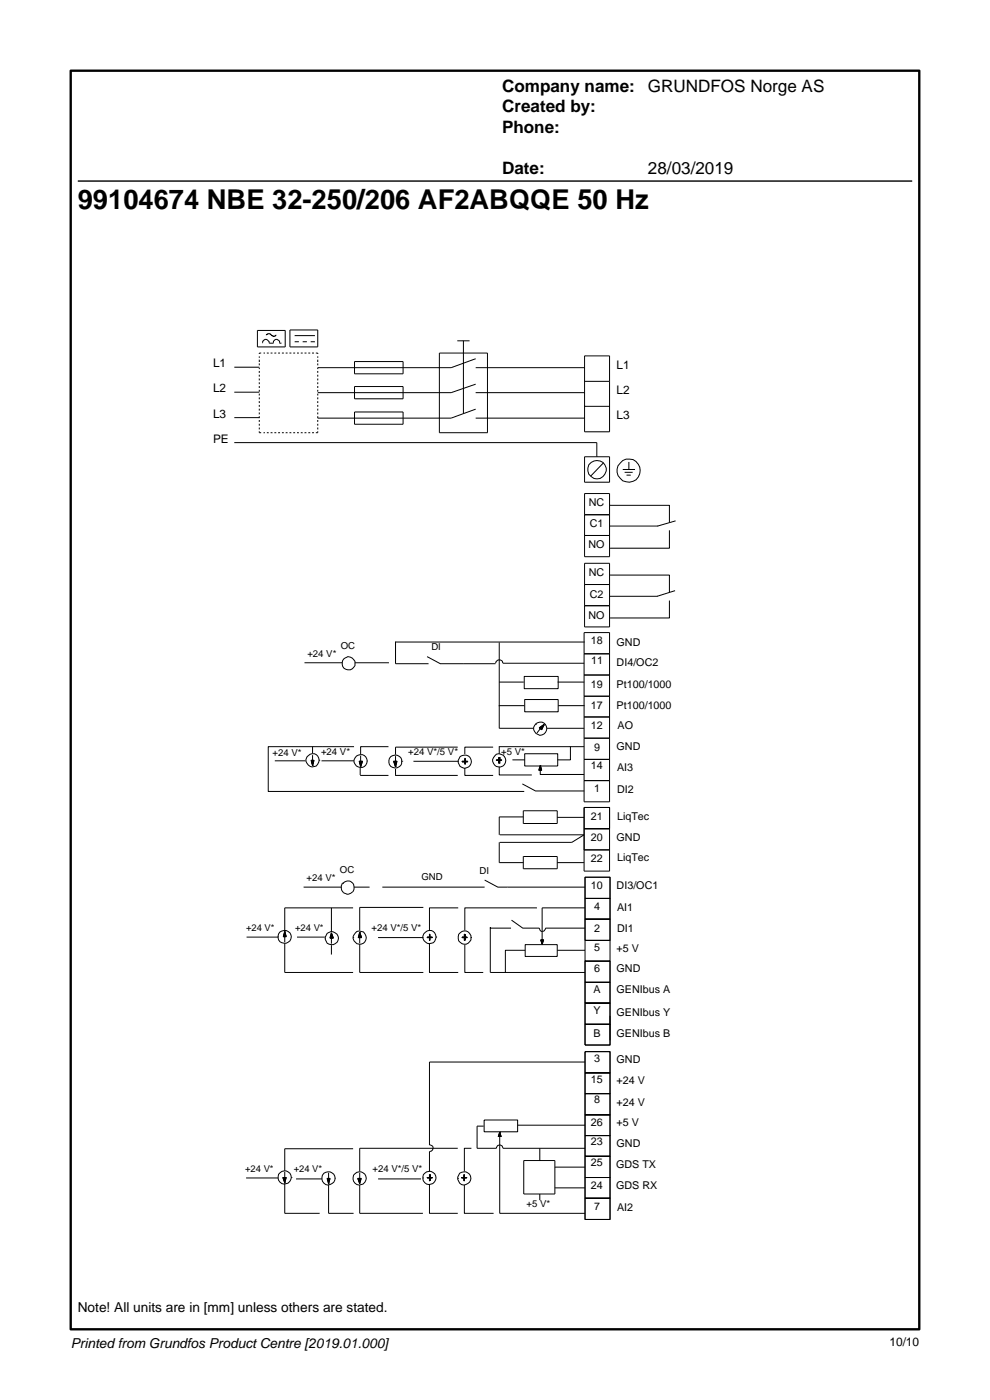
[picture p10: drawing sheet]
<svg xmlns="http://www.w3.org/2000/svg" width="210mm" height="297mm" viewBox="0 0 210 297" stroke-linecap="round" stroke-linejoin="round" font-family="sans-serif">
<path d="M15 15h180v267h-180z" fill="none" stroke="#000" stroke-width=".5"/>
<path d="M16.5 38.4h177" fill="none" stroke="#000" stroke-width=".3"/>
<g fill="none" stroke="#000" stroke-width=".21">
<path d="M49.7 77.9h5.3M54.6 70.1h5.9v3.5h-5.9zM55 75.6v.3M55 76.3v.5M55 77.1v.4M55 78v.3M55 78.7v.4M55 79.5v.4M55.4 74.9h-.4v.2M55.7 72.8a.71 .71 0 0 1 .7-.8 .71 .71 0 0 1 .7 .8h.9a.66 .66 0 0 1 .7-.8 .66 .66 0 0 1 .6 .8h.4M55.9 74.9h.3M56.5 71.1a.69 .69 0 0 1 1.2 .1l.4 .2 .5-.3"/>
<path d="M56.6 74.9h.4M57.4 74.9h.4M58.2 74.9h.4M59 74.9h.4M59.8 74.9h.4M60.6 74.9h.4M61.4 74.9h.4M61.5 70h5.9v3.6h-5.9zM62.2 74.9h.4M62.5 72.5h.9M62.5 71.2h4.3M63 74.9h.4"/>
<path d="M63.8 74.9h.4M64.2 72.5h.9M64.6 74.9h.4M65.4 74.9h.4M65.9 72.5h.9M66.2 74.9h.4M67 74.9h.4v.2M67.4 75.6v.3M67.4 76.3v.5M67.4 77.1v.4M67.4 78.7v.4M67.4 79.5v.4"/>
<path d="M75.2 76.7h10.3v2.6h-10.3zM93.2 74.9h10.2v16.9h-10.2zM97 72.3h2.6M98.3 72.3v15.4M100.9 76.1l-5.2 1.9h-28.3v.3M100.9 78h23.1M124 75.5h5.3v16.1h-5.3zM49.7 83.2h5.3M49.7 88.6h5.3M49.7 93.9h76.9v3M55 91.5v.3h.4M55 80.3v.4"/>
<path d="M55 81.1v.4M55 81.9v.4M55 82.7v.4M55 83.5v.4M55 84.3v.4M55 85.1v.4M55 85.9v.4M55 86.7v.4M55 87.5v.4M55 88.3v.4M55 89.1v.4M55 89.9v.4"/>
<path d="M55 90.7v.4M55.9 91.8h.3M56.6 91.8h.4M57.4 91.8h.4M58.2 91.8h.4M59 91.8h.4M59.8 91.8h.4M60.6 91.8h.4M61.4 91.8h.4M62.2 91.8h.4M63 91.8h.4M63.8 91.8h.4"/>
<path d="M64.6 91.8h.4M65.4 91.8h.4M66.2 91.8h.4M67.4 91.5v.3h-.4M67.4 80.3v.4M67.4 81.1v.4M67.4 81.9v.4M67.4 82.7v.4M67.4 83.5v.4M67.4 84.3v.4M67.4 85.1v.4M67.4 85.9v.4"/>
<path d="M67.4 86.7v.4M67.4 87.5v.4M67.4 89.1v.4M67.4 89.9v.4M67.4 90.7v.4M75.2 82h10.3v2.6h-10.3zM75.2 87.4h10.3v2.6h-10.3zM100.9 81.5l-5.2 1.8h-28.3M100.9 86.8l-5.2 1.9h-28.3v-.4M100.9 83.3h23.1M100.9 88.7h23.1M124 96.9h5.3v5.4h-5.3z"/>
<path d="M124 80.9h5.3M124 86.2h5.3M128 98.2l-2.7 2.8M132.1 99.6h2.6M133.4 98v1.6M124 104.7h5.3v13.4h-5.3zM124 119.5h5.3v13.5h-5.3zM124 109.2h5.3M124 113.6h5.3M129.3 107.2h12.7v3.6M129.3 111.6h10.3M132.5 100.2h1.7"/>
<path d="M132.9 100.8h.9M142 112.5v3.8h-12.7M143.3 110.5l-3.8 1.1M83.9 136.2h40.1M83.9 136.1v4.7h7M90.6 139.3l2.8 1.5h11.7M105.9 136.3v18.2h7.3M123.9 134.2h5.4v35.9h-5.4zM123.9 138.7h5.4M124 124h5.3M124 128.5h5.3M129.3 122h12.7v3.6"/>
<path d="M129.3 126.5h10.2M142 127.4v3.7h-12.7M143.2 125.3l-3.8 1.2M64.6 140.6h8M66.3 158.4v1.4M75.1 158.4h-18.2v9.5h54.3M75.3 140.6h7.2M82.4 158.4h-5.9v1.6M97.1 158.5h-13.2v1.6M104.6 158.5h-6v1.5M105.1 140.7a.81 .81 0 0 1 .8-.7 .81 .81 0 0 1 .8 .7h17.2M105.8 149.7h5.4"/>
<path d="M105.9 144.7h5.2M105.9 158.3v1.6M105.9 158.4h18M111.2 143.5h7.2v2.6h-7.2zM111.3 159.9h7v2.6h-7zM111.3 148.4h7.1v2.6h-7.1zM113.6 153.7h.1M114.4 154.4l1-.7-.5 1.1zM114.4 154.4h.7M114.5 154.5h.6M114.6 154.3h.6M114.7 154.2h.5"/>
<path d="M114.8 154.7h.1M114.9 154.1h.4M115 154.6h-.4l-.7 .9M115.1 154h.2M115.2 153.9h.2M115.4 153.8h.1M115.4 153.7l-1 .7M115.4 153.7l-.5 1.1-.5-.4M116 154.5h7.9M118.3 144.7h5.6M118.4 149.7h5.6M121 158.4v2.8h-2.7"/>
<path d="M123.9 143.2h5.4M123.9 147.7h5.4M123.9 152.1h5.4M123.9 156.6h5.4M58.3 161.4h6.5M66 161.3h.6l-.3 1.1zM66 161.6h.6M66 161.5h.6M66 161.4h.6M66.1 161.9h.4M66.1 161.8h.4M66.1 161.7h.4"/>
<path d="M66.2 162.2h.2M66.2 162.1h.2M66.2 162h.3M66.3 162.4h.1M66.3 162.3h.1M66.3 160.2v1.1M67.7 161.3h.1M68.2 161.4h6.9M76.2 161.5h.7l-.4 1.1zM76.2 161.7h.6M76.2 161.6h.6M76.3 162h.4"/>
<path d="M76.3 161.9h.4M76.3 161.8h.5M76.4 162.4h.2M76.4 162.3h.2M76.4 162.2h.3M76.4 162.1h.3M76.4 164.5h6M76.4 162.9v1.5M76.5 162.5h.1M76.5 160.3v1.2M77.9 161.4v.1M83.5 161.5h.7l-.3 1.2z"/>
<path d="M83.5 161.6h.7M83.6 161.9h.5M83.6 161.8h.5M83.6 161.7h.6M83.7 162.2h.3M83.7 162.1h.4M83.7 162h.4M83.8 162.5h.1M83.8 162.4h.2M83.8 162.3h.2M83.8 164.5h13.3M83.9 162.6h.1"/>
<path d="M83.9 160.4v1.1M83.9 163.1v1.3M85.3 161.5h.1M87.7 161.5l9.5 .1M98 161.5l1.2 .1zM98.6 162.9v1.6h6M98.6 161.6v.5l.1-.5M98.6 162h.1M98.6 161.9h.1M98.6 161.8h.1M98.6 161.7h.1M98.6 161.4h.1"/>
<path d="M98.6 161.3h.1M98.6 161.2h.1M98.6 161.1h.1M98.6 161h.1M98.6 161.5v-.6l.1 .6M105.3 161.2l1.1 .1zM105.8 161.2h.1M105.8 161.1h.1M105.8 161.3l.1 .6M105.8 161.8h.1M105.8 161.7h.1M105.8 161.6h.1"/>
<path d="M105.8 161.5h.1M105.8 161.4h.1M105.8 161h.1M105.8 160.9h.1M105.8 160.8h.1M105.9 161h.1M105.9 160.9h.1M105.9 160.8h.1M105.9 160.7h.1M105.9 161.9h.1M105.9 161.8h.1M105.9 161.7h.1"/>
<path d="M105.9 161.6h.1M105.9 161.5h.1M105.9 161.4h.1M105.9 161.2h.1M105.9 161.1h.1M105.9 162.7v1.7h6.9M105.9 160.7l-.1 .5M105.9 178.7v4.3h5.1M105.9 160.7v.5M105.9 161.3v.6M106 177.1h17.9l-2.6 1.6h-15.3M108.7 161.2h2.6"/>
<path d="M110.8 166.3l2.8 1.5h10.3M111 173.3h-5.1v3.8M111 172h7.2v2.7h-7.2zM114.4 163.3h.5M114.4 163.2h.5M114.4 163.1h.4M114.5 163h.3M114.5 162.9h.3M114.5 162.8h.3M114.5 162.7h.2M114.6 162.5h.1M114.6 162.4l.3 1h-.6z"/>
<path d="M114.6 163.3v1h9.3M114.6 162.6h.1M118.2 173.4h5.7M123.9 171.3h5.4v4.5h-5.4zM123.9 161.1h5.4M123.9 171.3h5.4v13.5h-5.4zM123.9 175.8h5.4M123.9 165.6h5.4M59 198.7l-6.7 .1M60.1 198.6h.6M60.2 198.5h.5M60.2 198.4h.4"/>
<path d="M60.2 198.3h.4M60.2 198.2h.4M60.3 198.1h.3M60.3 198h.2M60.3 197.9h.2M60.4 197.7h.1M60.4 197.6l.3 1.1h-.6zM60.4 197.8h.1M60.4 198.7v1.2M63 198.8h5.9M64.4 188.2h8M69 199v.1"/>
<path d="M70.1 198.9h.5M70.1 198.8h.5M70.1 198.7h.5M70.1 198.6h.4M70.2 198.5h.3M70.2 198.4h.3M70.2 198.3h.3M70.3 197.9l.4 1.1h-.7zM70.3 198.2h.1M70.3 198.1h.1M70.3 198h.1M70.3 192.6v5.1"/>
<path d="M70.3 199v1.2M72.7 187.4h.1M74.9 198.9h.1M74.9 192.6h-14.5v4.8M75.1 188.2h3.3M75.4 197.9a1.38 1.38 0 0 1 2 .2 1.38 1.38 0 0 1-.3 2 1.38 1.38 0 0 1-2-.5 1.23 1.23 0 0 1 .3-1.7zM76.1 198.8h.5M76.1 198.7h.5M76.1 198.6h.5M76.1 198.5h.4M76.2 198.4h.3M76.2 198.3h.3"/>
<path d="M76.2 198.2h.3M76.2 198.1h.2M76.3 197.8h.1M76.3 197.8l.4 1.1h-.7zM76.3 198h.1M76.3 197.9h.1M76.3 198.9v1.2M80.2 198.9h9.6M81.1 188.2h21.7M89.8 192.5h-13.5v4.9M90.6 198.8l1.1 .1zM91.1 198.9v.6l.1-.6"/>
<path d="M91.1 199.4h.1M91.1 199h.1M91.1 198.7h.1M91.1 198.6h.1M91.1 198.5h.1M91.1 198.4h.1M91.1 198.3h.1M91.1 198.8v-.6l.1 .6M91.1 199.3h.1M91.1 199.2h.1M91.1 199.1h.1M92.5 198.8h.1"/>
<path d="M97.2 192.6h-6.1v4.8M98 198.8l1.1 .1zM98.5 198.8h.1M98.5 198.9v.6l.1-.6M98.5 199.4h.1M98.5 199h.1M98.5 198.7h.1M98.5 198.6h.1M98.5 198.5h.1M98.5 198.4h.1M98.5 198.3h.1M98.5 198.8v-.6l.1 .6"/>
<path d="M98.5 199.3h.1M98.5 199.2h.1M98.5 199.1h.1M98.6 198.7h.1M98.6 198.6h.1M98.6 198.5h.1M98.6 198.4h.1M98.6 198.3h.1M98.6 199.4h.1M98.6 199.3h.1M98.6 199.2h.1M98.6 199.1h.1"/>
<path d="M98.6 199h.1M98.6 198.8h.1M99.9 198.9h.1M102.8 186.7l2.8 1.5h18.5M108.4 196.9l-4.4-.1v9.5h20.1M108.5 195.2l2.4 1.7h3.5a.65 .65 0 0 0 .7 .7 .65 .65 0 0 0 .6-.7h8.4M111 181.7h7.2v2.6h-7.2zM113.9 192.6h-15.3v4.8M114.7 199.4h.6l-.3 .9zM114.8 199.7h.4M114.8 199.6h.4M114.8 199.5h.5"/>
<path d="M114.9 199.9h.2M114.9 199.8h.3M118.2 183h5.7M123.9 180.3h5.4M124.1 199.5h5.3v4.4h-5.3zM124.1 195h5.3v4.5h-5.3zM124.1 190.6h5.3v4.4h-5.3zM124.1 186.1h5.3v4.5h-5.3zM124.1 192.6h-9.1v6.9M60.4 200.1v6.2h14.5M70.3 200.5v2M76.3 200.3v6h13.5"/>
<path d="M91.1 200.2v6.1h6.1M98.6 200.4v5.9h3.9M111.4 200.4h6.8v2.5h-6.8zM111.4 201.6h-4.2v4.7M114.9 200.1h.2M114.9 200h.2M115 200.3h.1M115 200.2h.1M118.2 201.6h5.9M124.1 217.3h5.3v4.4h-5.3zM124.1 212.8h5.3v4.5h-5.3zM124.1 208.4h5.3v4.4h-5.3z"/>
<path d="M124.1 203.9h5.3v4.5h-5.3zM129.4 215.5v5.2M102.6 238.9h-1.4v4.7h4.1v-.2a.72 .72 0 0 1 .8-.5 .72 .72 0 0 1 .6 .7h17.4M102.7 237.6h7.1v2.5h-7.1zM109.8 238.7h14.3M124.1 223.1h5.3v4.5h-5.3zM124.1 227.6h5.3v4.4h-5.3zM124.1 232h5.3v4.5h-5.3zM124.1 236.5h5.3v4.4h-5.3zM124.1 225.3h-33v17.6h.2a.69 .69 0 0 1 .6 .7l-.1 .1a.69 .69 0 0 1-.7 .6v4.2M52.2 249.9h6.8M60 249.8h.7l-.3 1.1z"/>
<path d="M60.1 250.1h.5M60.1 250h.5M60.1 249.9h.6M60.2 250.4h.3M60.2 250.3h.3M60.2 250.2h.4M60.3 250.7h.1M60.3 250.6h.1M60.3 250.5h.2M60.4 250.8h.1M60.4 251v6.4h7.4M60.4 248.6v1.2"/>
<path d="M61.8 249.8h.1M62.8 250.1h5.5M69.4 250h.6l-.3 1.1zM69.4 250.2h.6M69.4 250.1h.6M69.5 250.5h.4M69.5 250.4h.4M69.5 250.3h.4M69.6 250.9h.1M69.6 250.8h.2M69.6 250.7h.2M69.6 250.6h.2"/>
<path d="M69.7 251h.1M69.7 251.3v6.1h5.3M69.7 248.8v1.2M71.1 249.9v.1M74.9 243.7h-14.5v4.7M75.9 250h.7l-.3 1.1zM76 250.3h.5M76 250.2h.5M76 250.1h.6M76.1 250.6h.3M76.1 250.5h.3M76.1 250.4h.4"/>
<path d="M76.2 250.9h.1M76.2 250.8h.1M76.2 250.7h.2M76.2 251h.1M76.3 248.8v1.2M76.3 251.4v6h13.4M77.6 250h.1M80.2 250.1h9.1M89.7 249.9h.1M90.6 249.8l1.1 .1zM91.1 249.7h.1M91.1 249.6h.1"/>
<path d="M91.1 249.5h.1M91.1 249.4h.1M91.1 251.2v6.2h6M91.1 249.9v.6l.1-.6M91.1 250.4h.1M91.1 250.3h.1M91.1 250.2h.1M91.1 250.1h.1M91.1 250h.1M91.1 249.3h.1M91.1 249.8v-.6l.1 .6M91.2 249.3h.1"/>
<path d="M91.2 250.4h.1M91.2 250.3h.1M91.2 250.2h.1M91.2 250.1h.1M91.2 250h.1M91.2 249.9h.1M91.2 249.7h.1M91.2 249.6h.1M91.2 249.5h.1M91.2 249.4h.1M97.1 250h.1M97.1 243.6h-20.8v4.9"/>
<path d="M97.9 249.8l1.1 .1zM98.4 249.9v.6l.1-.6M98.4 250.4h.1M98.4 250.3h.1M98.4 250.2h.1M98.4 250.1h.1M98.4 250h.1M98.4 249.7h.1M98.4 249.6h.1M98.4 249.5h.1M98.4 249.4h.1M98.4 249.3h.1"/>
<path d="M98.4 249.8v-.6l.1 .6M98.5 251.4v6h6.2M100 243.6h-1.5v4.9M105.8 241.1h.5M105.8 241h.4M105.8 240.9h.4M105.8 240.8h.4M105.9 240.7h.3M105.9 240.6h.2M105.9 240.5h.2M106 240.2h.1M106 240.2l.3 .9h-.6z"/>
<path d="M106 240.4h.1M106 240.3h.1M106 241v16.4h18.1M111.1 246.2h6.6v7.1h-6.6zM114.5 243.6v2.6M114.5 253.3v1.3M117.7 247.6h6.4M117.7 252h6.4M124.1 240.9h5.3v4.4h-5.3zM124.1 245.3h5.3v4.5h-5.3zM124.1 249.8h5.3v4.4h-5.3zM124.1 254.2h5.3v4.5h-5.3z"/>
<circle cx="126.6" cy="99.6" r="1.98"/>
<circle cx="133.3" cy="99.9" r="2.47"/>
<circle cx="73.9" cy="140.8" r="1.38"/>
<circle cx="114.6" cy="154.6" r="1.38"/>
<circle cx="66.3" cy="161.3" r="1.38"/>
<circle cx="76.5" cy="161.5" r="1.38"/>
<circle cx="83.8" cy="161.6" r="1.38"/>
<circle cx="98.6" cy="161.6" r="1.41"/>
<circle cx="105.9" cy="161.3" r="1.42"/>
<circle cx="60.4" cy="198.8" r="1.41"/>
<circle cx="70.4" cy="199.1" r="1.41"/>
<circle cx="73.7" cy="188.3" r="1.37"/>
<circle cx="91.1" cy="198.8" r="1.38"/>
<circle cx="98.5" cy="198.9" r="1.38"/>
<circle cx="60.4" cy="249.8" r="1.41"/>
<circle cx="69.7" cy="250" r="1.41"/>
<circle cx="76.3" cy="250" r="1.41"/>
<circle cx="91.1" cy="249.9" r="1.41"/>
<circle cx="98.5" cy="250" r="1.41"/>
</g>
<text font-size="5.8" x="16.5" y="44.4">99104674 NBE 32-250/206 AF2ABQQE 50 Hz</text>
<g font-size="3.6">
<text x="106.5" y="19.4">Company name:</text>
<text x="106.5" y="23.8">Created by:</text>
<text x="137.4" y="19.4">GRUNDFOS Norge AS</text>
<text x="106.5" y="28.2">Phone:</text>
<text x="106.5" y="37">Date:</text>
<text x="137.4" y="37">28/03/2019</text>
</g>
<g font-size="2.9">
<text x="16.5" y="278.4">Note! All units are in [mm] unless others are stated.</text>
<text x="15" y="285.9">Printed from Grundfos Product Centre [2019.01.000]</text>
</g>
<g font-size="2.5">
<text x="45.2" y="77.9">L1</text>
<text x="45.2" y="83.2">L2</text>
<text x="130.8" y="83.6">L2</text>
<text x="130.8" y="78.2">L1</text>
<text x="45.2" y="88.6">L3</text>
<text x="130.8" y="88.9">L3</text>
<text x="45.2" y="93.9">PE</text>
<text x="188.7" y="285.6">10/10</text>
</g>
<g font-size="2.3">
<text x="124.9" y="107.4">NC</text>
<text x="125.1" y="111.9">C1</text>
<text x="124.8" y="116.4">NO</text>
<text x="124.9" y="122.3">NC</text>
<text x="124.8" y="131.3">NO</text>
<text x="125.1" y="126.8">C2</text>
<text x="125.3" y="136.7">18</text>
<text x="130.8" y="137">GND</text>
<text x="125.4" y="141">11</text>
<text x="130.8" y="141.3">DI4/OC2</text>
<text x="125.3" y="145.9">19</text>
<text x="130.8" y="145.9">Pt100/1000</text>
<text x="125.3" y="154.7">12</text>
<text x="125.3" y="150.5">17</text>
<text x="130.8" y="150.5">Pt100/1000</text>
<text x="131" y="154.7">AO</text>
<text x="126" y="159.3">9</text>
<text x="130.8" y="159.1">GND</text>
<text x="125.3" y="163.2">14</text>
<text x="126" y="168">1</text>
<text x="130.9" y="163.6">AI3</text>
<text x="125.3" y="173.9">21</text>
<text x="130.9" y="168.3">DI2</text>
<text x="130.9" y="173.9">LiqTec</text>
<text x="125.3" y="178.4">20</text>
<text x="130.8" y="178.4">GND</text>
<text x="125.3" y="182.9">22</text>
<text x="130.9" y="182.8">LiqTec</text>
<text x="125.3" y="188.6">10</text>
<text x="130.8" y="188.6">DI3/OC1</text>
<text x="126" y="197.8">2</text>
<text x="126" y="193.1">4</text>
<text x="130.9" y="197.8">DI1</text>
<text x="130.9" y="193.3">AI1</text>
<text x="126" y="201.8">5</text>
<text x="130.8" y="202.1">+5 V</text>
<text x="126" y="206.3">6</text>
<text x="130.8" y="206.3">GND</text>
<text x="125.9" y="215.2">Y</text>
<text x="125.9" y="210.8">A</text>
<text x="130.8" y="210.8">GENIbus A</text>
<text x="130.8" y="215.5">GENIbus Y</text>
<text x="125.9" y="220">B</text>
<text x="130.8" y="220">GENIbus B</text>
<text x="126" y="225.3">3</text>
<text x="130.8" y="225.5">GND</text>
<text x="125.3" y="229.7">15</text>
<text x="130.8" y="229.9">+24 V</text>
<text x="125.3" y="238.9">26</text>
<text x="126" y="234.1">8</text>
<text x="130.8" y="234.6">+24 V</text>
<text x="130.8" y="239">+5 V</text>
<text x="125.3" y="243">23</text>
<text x="130.8" y="243.4">GND</text>
<text x="125.3" y="247.5">25</text>
<text x="130.7" y="247.9">GDS TX</text>
<text x="125.3" y="252.2">24</text>
<text x="130.7" y="252.2">GDS RX</text>
<text x="130.9" y="256.9">AI2</text>
</g>
<text font-size="2.2" x="126" y="256.6">7</text>
<g font-size="2">
<text x="72.3" y="137.8">OC</text>
<text x="91.5" y="138">DI</text>
<text x="65.2" y="139.4">+24 V*</text>
<text x="57.8" y="160.3">+24 V*</text>
<text x="68.1" y="160.1">+24 V*</text>
<text x="86.6" y="160.1">+24 V*/5 V*</text>
<text x="106.3" y="160.1">+5 V*</text>
<text x="72.1" y="185.3">OC</text>
<text x="101.7" y="185.4">DI</text>
<text x="65" y="186.9">+24 V*</text>
<text x="89.4" y="186.8">GND</text>
<text x="52.2" y="197.6">+24 V*</text>
<text x="62.6" y="197.6">+24 V*</text>
<text x="78.8" y="197.5">+24 V*/5 V*</text>
<text x="52" y="248.7">+24 V*</text>
<text x="62.3" y="248.7">+24 V*</text>
<text x="79" y="248.6">+24 V*/5 V*</text>
<text x="111.7" y="256">+5 V*</text>
</g>
</svg>
